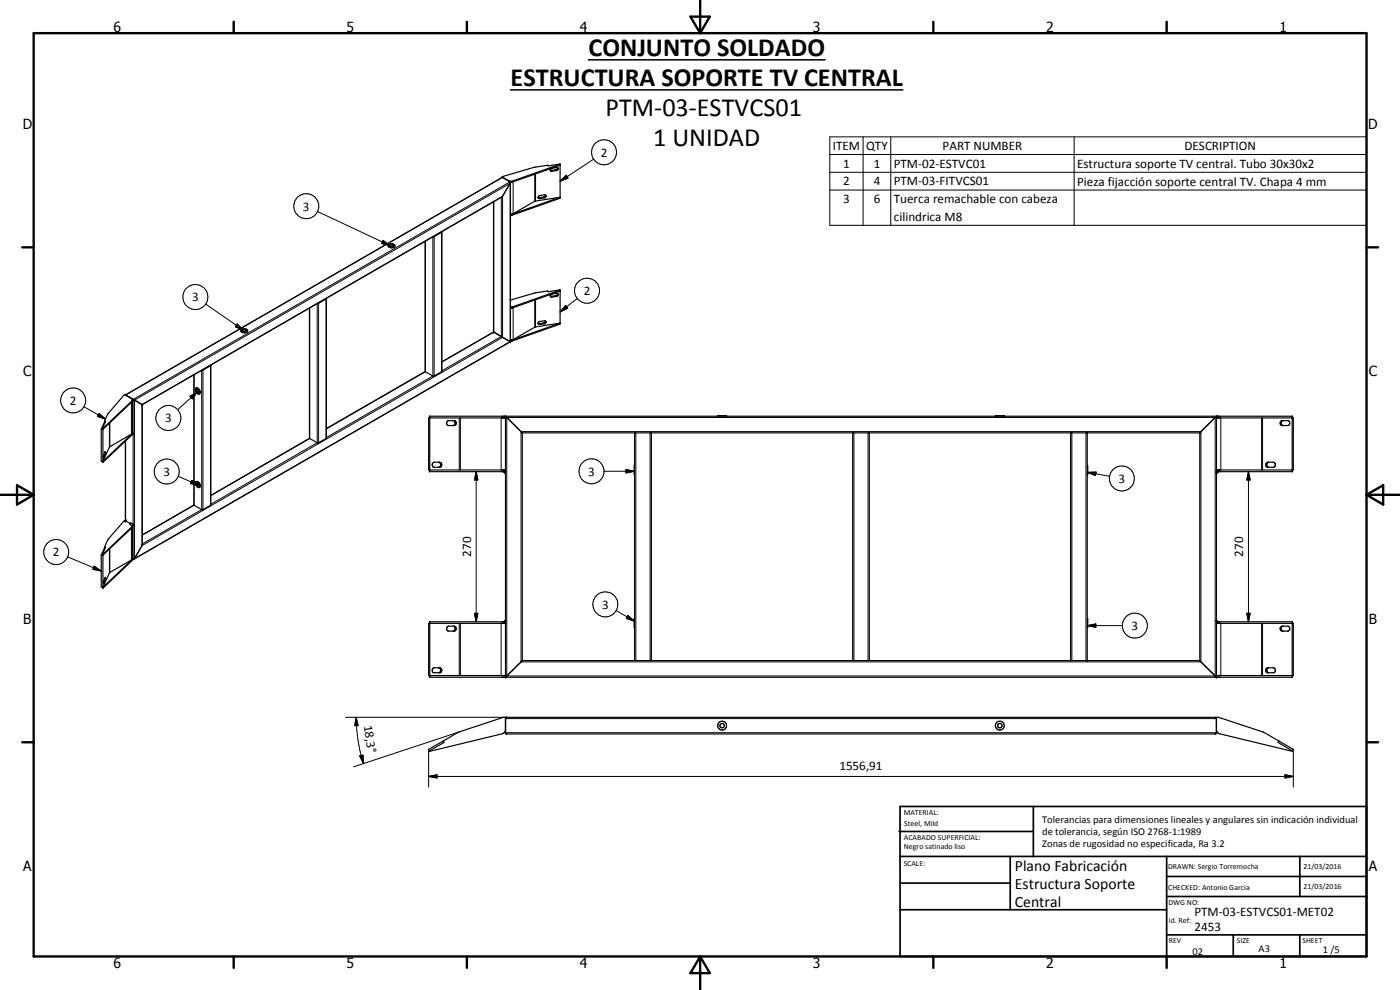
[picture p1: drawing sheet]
<svg xmlns="http://www.w3.org/2000/svg" width="420mm" height="297mm" viewBox="0 0 420 297" stroke-linecap="round" stroke-linejoin="round" font-family="sans-serif">
<g fill="none" stroke="#000" stroke-width=".35">
<path d="M150.7 53.3l2.5 1.4v47.8M150.7 53.3l-113.1 65.2M150.7 53.1l9.7-2.9 7.7-1v10.3l-14.9 5.1M150.7 53.1v.2M153.2 54.8l-2.5 4.3-108 62.3M161.6 58.9l1.8-.4a.47 .47 0 0 1 .5 .4 .47 .47 0 0 1-.5 .5l-1.7 .2-.2-.2zM163.8 58.6l-.4 .5-1.9 .1M165.3 50.6l2-.3a.49 .49 0 0 1 .2 .6 .49 .49 0 0 1-.5 .3l-1.7 .2-.2-.2zM167.4 50.3l-.6 .6-1.7 .1M168.1 49.6l-14.9 5.1M168.1 49.3l-14.3 5h-1l-2.1-1.2M116.5 73.7v.1"/>
<path d="M117.1 73.5l.9 .1a.42 .42 0 0 1-.5 .4 .42 .42 0 0 1-.4-.5zM118.5 73.7a1.17 1.17 0 0 1-2 0M118.5 73.7a1.17 1.17 0 0 0-2 0M118.5 73.7v.1M127.6 72.4v39.1M132.6 69.5v42l-2.5 1.4-2.5-1.4M132.6 69.6l-2.6 1.4M148.1 60.6v39M153.3 64.6l-.1 .1M153.4 64.6l-.2 .3M153.8 64.2l6.7-3.8 7.6-1.2zM153.8 64.2l-.6 .1"/>
<path d="M72.4 99a1.15 1.15 0 0 1 1.9 .4 1.15 1.15 0 0 1-2-.3zM72.9 99.1h.9a.42 .42 0 0 1-.5 .4 .42 .42 0 0 1-.4-.4zM92.9 92.5v39M97.9 89.5v42l-2.4 1.4-2.6-1.4M97.9 89.7l-2.6 1.4M148.1 99.6h.1M148.1 99.6l-15.5 8.9M148.2 99.6v.1M148.2 99.7l5 2.8M153.2 90l7.2-2.1 7.7-.9v10.2l-14.9 5.2M153.2 92l.2 .1-.2 .1M161.6 96.7l1.8-.4h.2l.3 .3-.4 .5-1.5 .3-.5-.2z"/>
<path d="M163.8 96.4l-.6 .5-1.7 .1M165.3 88.4l1.7-.4a.48 .48 0 0 1 .6 .5 .48 .48 0 0 1-.6 .4l-1.7 .2-.2-.2zM167.4 88.1l-.4 .5-1.5 .3-.4-.1M168.1 87.3l-14.9 5.2M168.1 87l-14.8 5.2M37.7 118.5l5 2.9M58.8 116.5a1.15 1.15 0 0 1 1.1 1.7M58.9 116.4a1.1 1.1 0 0 0-.1 1.2 1.1 1.1 0 0 0 1.1 .6M59.1 116.9a.54 .54 0 0 1 .5 .3 .54 .54 0 0 1-.1 .6l-.5-.5zM59.8 118.2h.1M63.2 109.6h.1M63.3 109.6l-2.7 1.5"/>
<path d="M63.3 109.6v41.9l-2.6 1.5-2.5-1.4v-39.1M127.6 111.5l-29.7 17.1M153.2 102.5l-113 65.3M153.8 102l6.8-3.9 7.5-1.2zM153.8 102l-.6 .1M30.4 128.8h.5M30.4 128.8v9.5l.5 .1M30.8 128.5l.1 .3M30.8 128.5h.1M30.9 128.5v10.2M30.9 138.4v.3M31.4 126.4l1-2.2 5.1-5.8 2.2 1.5 .1 10.3"/>
<path d="M31.4 126.7l-1 2.1M31.4 126.4h.3l-.9 2.1M31.4 126.4v.3M31.4 126.7h.2M31.5 135.6l.2 .1-.1 .7-.5 .9v-.7zM37.6 132.3v23.8M39.7 120l-8.8 8.5M39.8 129.8l-.4 .5-6.4 3.7-2.1 4.4M39.8 120.3l-8.9 8.5M39.8 130.2l-8.9 8.5M40 130h-.3l-8.8 8.4M40 130v.3l-.3-.1"/>
<path d="M40 130l-.2 .2M42.7 121.4h.1M42.7 121.4v42.1l-2.6 4.3M92.9 131.5l-29.6 17.1M128.9 125.4v-.5h259v.5M129 124.9v16.6M129.9 138.9l.4-.2h1.6a.8 .8 0 0 1 .7 .7 .8 .8 0 0 1-.5 .8h-1.9a.85 .85 0 0 1-.3-1.3zM131.6 138.7a.8 .8 0 0 1 .7 .7 .8 .8 0 0 1-.5 .8M134.2 126.4l.5-.2h1.6a.77 .77 0 0 1 .6 .7 .77 .77 0 0 1-.5 .8l-2-.1-.4-.6zM135.9 126.2a.77 .77 0 0 1 .7 .7 .77 .77 0 0 1-.5 .8M151.7 124.9v78.3M151.7 125.4h-23.1v15.6h23.1"/>
<path d="M151.8 124.9l4.9 5M156.7 129.9h203.4M156.7 129.9v68.3M190.4 129.9v68.3M190.4 139.8v2.7M195.5 129.9v68.3M215.4 124.9h2.6M255.9 129.9v68.3M260.9 129.9v68.3M298.7 124.9h2.7M321.3 129.9v68.3M326.3 129.9v68.3"/>
<path d="M326.3 139.8v2.7M365 124.9l-4.9 4.9v68.4M365.1 124.9v78.3M365.1 125.4h23v15.6h-23M379.9 139.1l.6-.4h1.6a.8 .8 0 0 1 .7 .7 .8 .8 0 0 1-.5 .8h-2l-.4-.4zM380.8 138.7a.8 .8 0 0 0-.6 .7 .8 .8 0 0 0 .4 .8M384.4 126.4l.4-.2h1.6a.78 .78 0 0 1 .7 .7 .78 .78 0 0 1-.5 .8l-2.1-.1-.3-.4zM385.2 126.2a.77 .77 0 0 0-.7 .7 .77 .77 0 0 0 .5 .8M387.8 124.9v16.6M37.6 156.2l-.4 .2-4.7 5.4-1.1 2.3M37.9 156.4l1.2 .7M37.9 156.1l-.2-.1-.2 .5h.1"/>
<path d="M37.9 156.1l-.3 .4M37.9 156.4l-.3 .1M37.9 156.1v.3M39.8 158l-8.9 8.6M40 157.3l-.3 .5M40 157.3l-.8-.5-.3 .5 .8 .5M58.2 151.5l-15.5 9M58.8 144.5a1.15 1.15 0 0 1 1.1 1.7M58.9 144.5a1.1 1.1 0 0 0-.1 1.2 1.1 1.1 0 0 0 1.1 .5M59.1 144.9a.54 .54 0 0 1 .5 .4 .54 .54 0 0 1-.1 .5l-.5-.5zM59.8 146.2h.1M128.9 141v.5h22.8"/>
<path d="M151.2 141.5l.5 .5M365.5 141.5l-.4 .5M387.9 141v.5h-22.8M30.4 166.5v9.6l.5 .1M30.4 166.5l.5 .1M30.8 166.2l.1 .4M30.8 166.2l.1 .1M30.9 166.3v10.2M30.9 166.3l8.9-8.6-.1 10.4-8.8 8.4M30.9 176.2v.3M31.4 164.4l-1 2.1M31.4 164.1v.3"/>
<path d="M31.4 164.1l.3 .1-.9 2M31.4 164.4l.2 .1M31.5 173.3a.55 .55 0 0 1 0 .9l-.4 .9v-.7zM31.6 173.2h.1M39.7 167.9l-6.7 3.8-2.1 4.5M39.7 167.8l-8.8 8.4M39.8 167.6l-.1 .2M40.1 167.8l-.3-.1-.1 .2M129 186.6v16.6M134.2 188.1l.3-.2h1.9a.81 .81 0 0 1 .5 .7 .81 .81 0 0 1-.5 .8l-2-.1-.4-.7zM136.1 187.9a.79 .79 0 0 1 .5 .7 .79 .79 0 0 1-.5 .8M151.7 187h-23.1v15.7h23.1"/>
<path d="M151.7 186.6h-22.8v.4M151.7 186.1l-.5 .5M156.7 198.2l-4.9 5M156.7 198.2h203.4M190.4 185.6v2.7M326.3 185.6v2.7M360.1 198.2l4.9 5M365.1 187h23v15.7h-23M365.1 186.6h22.8v.4M365.1 186.1l.4 .5M384.4 188.1l.3-.2h1.9a.84 .84 0 0 1 0 1.5l-2.1-.1-.3-.5zM385 187.9a.81 .81 0 0 0-.5 .7 .81 .81 0 0 0 .5 .8"/>
<path d="M387.8 186.6v16.6M128.9 202.7v.5h259v-.5M129.9 200.6l.4-.2h1.6a.77 .77 0 0 1 .7 .6 .77 .77 0 0 1-.5 .8l-2.2-.1-.2-.6zM131.6 200.4a.77 .77 0 0 1 .7 .6 .77 .77 0 0 1-.5 .8M151.3 219.8h.4M151.7 219.8v-4.6h-.6l-13.6 4.5-4.5 2.6M151.7 215.6l.4-.4h212.6l.4 .4M151.7 219.8l.3 .4h212.8l.3-.4M151.7 219.1l-.2 .5-.8 .6-21.8 5.1M365.1 219.8v-4.6h.6l13.3 4.4 4.8 2.7M365.1 219.1l.3 .7 .7 .4 21.8 5.1M365.1 219.8h.4"/>
<path d="M380.2 200.4h1.9a.77 .77 0 0 1 .6 .6 .77 .77 0 0 1-.4 .8h-2a.81 .81 0 0 1-.1-1.4zM380.8 200.4a.77 .77 0 0 0-.6 .6 .77 .77 0 0 0 .4 .8M133 222.3l-4.4 2.5 .3 .5M133 222.3l.3 .5-4.4 2.5M383.8 222.3l4.3 2.5-.2 .5M383.8 222.3l-.2 .5 4.3 2.5"/>
<circle cx="216.7" cy="217.7" r=".68"/>
<circle cx="216.7" cy="217.7" r="1.34"/>
<circle cx="300" cy="217.7" r=".67"/>
<circle cx="300.1" cy="217.7" r="1.35"/>
</g>
<g fill="#000">
<circle cx="148.1" cy="99.6" r=".18"/>
<circle cx="153.2" cy="102.5" r=".18"/>
<circle cx="31.1" cy="137.3" r=".18"/>
<circle cx="42.7" cy="121.4" r=".18"/>
<circle cx="151.7" cy="125.4" r=".18"/>
<circle cx="151.7" cy="124.9" r=".18"/>
<circle cx="298.7" cy="124.8" r=".18"/>
<circle cx="326.3" cy="129.9" r=".18"/>
<circle cx="365.1" cy="125.4" r=".18"/>
<circle cx="365.1" cy="124.9" r=".18"/>
<circle cx="151.7" cy="141" r=".18"/>
<circle cx="365.1" cy="141" r=".18"/>
<circle cx="151.7" cy="187" r=".18"/>
<circle cx="326.3" cy="198.2" r=".18"/>
<circle cx="365.1" cy="187" r=".18"/>
<circle cx="151.7" cy="202.7" r=".18"/>
<circle cx="151.7" cy="203.2" r=".18"/>
<circle cx="365.1" cy="202.7" r=".18"/>
<circle cx="365.1" cy="203.2" r=".18"/>
</g>
<g fill="none" stroke="#000" stroke-width=".3">
<path d="M150.4 59.2v41.8l-17.8 10.3M150.8 53.2l-113.1 65.3M153.1 54.5l-113.1 65.3v48M153.8 54.3v.3M154 54.6v9.5M160.5 52.3v8.1M160.7 52.2v8.1M161.9 59.3l.1 .3M163.2 59.1l.2 .3M165.5 51.1l.1 .3M166.8 50.9l.2 .3M168.1 54.4l1.9-1.8 .5 .8z"/>
<path d="M178.2 47.8l-10.1 6.6M249 41.1h161.1v26.5h-161.1zM249 46.4h161.1M249 51.7h161.1M249 57h161.1M259 41.1v26.5M267.3 41.1v26.5M322.4 41.1v26.5M95.3 63.5l21.7 10.2M115 72.1l2 1.6-2.5-.6zM116.5 73.8l.7 .5h.7l.6-.5M127.7 72.4v39.1l-29.8 17.2"/>
<path d="M129.9 71.1v41.7l-32 18.5M130.3 71v41.8M132.5 69.7v41.8M148.2 60.5v39.2l-15.6 8.9M153.8 64.2v.3M61.7 91.2l11.3 7.8M71.2 97.2l1.8 1.8-2.4-1zM72.3 99.3a1.21 1.21 0 0 0 2 0M93 92.4v39.2l-29.7 17.1M95.2 91.1v41.7l-31.9 18.5M95.6 91v41.8M97.9 89.7v41.9"/>
<path d="M153.8 92.1v.3M154 92.3v9.6M160.5 90v8.2M160.7 90v8.1M161.9 97.1l.1 .3M163.2 96.9l.2 .3M165.5 88.9l.1 .3M166.8 88.7l.2 .2M169.7 91.7l.7 .8-2.3 1.1zM173.3 89.5l-5.2 4.1M57 118.9l2.2-1.3-1.5 2.1zM58.2 112.4v39.2l-15.5 9"/>
<path d="M58.9 116.4a1.13 1.13 0 0 1 1 1.8M59.2 117.6l-5.9 5.3M60.5 111.1v41.8l-17.8 10.3M60.9 111v41.9M63.2 109.7v41.9M153.8 102v.3M25.2 122l6.5 3.7M29.7 124.1l2 1.6-2.5-.8zM31 137.2h.2M31.1 136.4l.4 .1M32.8 127v7.2M33 126.8v7.2"/>
<path d="M37.7 132.2v23.8M39.4 120.7v9.6M39.6 120.3v.3M39.6 130.2v.3M40.4 120.1l112.7-65.1v47.5l-112.7 65.1zM42.6 121.4l108.2-62.5v42.3l-108.2 62.5zM137.8 125.4v15.6M138.2 125.4v15.6M150.4 125.4v15.6M150.7 124.9v.5M152.1 125.3h212.6v77.5h-212.6zM156.4 129.5h204v69.1h-204z"/>
<path d="M190.8 129.9v68.3M195.1 129.9v68.3M256.3 129.9v68.3M260.5 129.9v68.3M321.7 129.9v68.3M325.9 129.9v68.3M366.1 124.9v.5M366.4 125.4v15.6M378.6 125.4v15.6M378.9 125.4v15.6M39.4 158.5v9.5M39.6 158v.3"/>
<path d="M53.5 142.9l6.2 2.7M57.6 144.1l2.1 1.5-2.5-.5zM58.9 144.5a1.13 1.13 0 0 1 1 1.7M142.9 141.5l.5 2.5h-1zM142.9 141.5v45.1M150.7 141v.5M151.2 141.5h.5v.5zM181.3 141.4h9.1M187.9 140.9l2.5 .5-2.5 .5zM326.4 141.7l2.6-.1-.3 1.1zM326.4 141.7l6.6 1.2M365.1 141.5h.4l-.4 .5z"/>
<path d="M366.1 141v.5M374.7 141.5l.5 2.5h-1zM374.7 141.5v45.1M20.3 167.1l10.1 4.2M28.3 169.9l2.1 1.4-2.5-.5zM31 175h.2M31.1 174.2h.4M32.8 164.7v7.2M33 164.6v7.1M39.6 167.9v.3M137.8 187v15.7M138.2 187v15.7"/>
<path d="M142.4 184h1l-.5 2.6zM150.4 187v15.7M150.7 186.6v.4M151.2 186.6l.5-.5v.5zM151.7 186.1v.5h-.5zM184.9 183.2l5.5 3.2M188.5 184.7l1.9 1.7-2.5-.9zM326.4 187.7l2.5-.5v1zM326.4 187.7h10.4M365.1 186.1l.4 .5h-.4zM366.1 186.6v.4M366.4 187v15.7"/>
<path d="M374.2 184h1l-.5 2.6zM378.6 187v15.7M378.9 187v15.7M103.7 215.2h48.4M106.9 215.2l.6 2.5h-1zM106.9 215.2a46.4 46.4 0 0 0 2.2 13.9M137.7 219.6l-31.6 10.5M150.7 202.7v.5M151.7 219.8h213.4M151.7 215.6h213.4M366.1 202.7v.5M107.9 226.8l1-.2 .2 2.5z"/>
<path d="M128.6 233l2.5-.5v.9zM128.6 233h259.5M128.6 224.8v11.3M385.6 232.5l2.5 .5-2.5 .4zM388.1 224.8v11.3"/>
<circle cx="181.3" cy="45.7" r="3.7"/>
<circle cx="91.9" cy="61.9" r="3.8"/>
<circle cx="58.6" cy="89.1" r="3.7"/>
<circle cx="176.2" cy="87.2" r="3.8"/>
<circle cx="22" cy="120.1" r="3.8"/>
<circle cx="50.5" cy="125.4" r="3.7"/>
<circle cx="50" cy="141.5" r="3.7"/>
<circle cx="177.5" cy="141.4" r="3.8"/>
<circle cx="336.7" cy="143.6" r="3.7"/>
<circle cx="16.9" cy="165.6" r="3.8"/>
<circle cx="181.7" cy="181.4" r="3.7"/>
<circle cx="340.6" cy="187.7" r="3.7"/>
</g>
<path d="M176.6 17.9h71M153.2 27h117.8" fill="none" stroke="#000" stroke-width=".46"/>
<g fill="#000">
<path d="M168.1 54.4l1.9-1.8 .5 .8zM115 72.1l2 1.6-2.5-.6zM71.2 97.2l1.8 1.8-2.4-1zM169.7 91.7l.7 .8-2.3 1.1zM57 118.9l2.2-1.3-1.5 2.1zM29.7 124.1l2 1.6-2.5-.8zM57.6 144.1l2.1 1.5-2.5-.5zM142.9 141.5l.5 2.5h-1zM151.2 141.5h.5v.5zM187.9 140.9l2.5 .5-2.5 .5zM326.4 141.7l2.6-.1-.3 1.1zM365.1 141.5h.4l-.4 .5z"/>
<path d="M374.7 141.5l.5 2.5h-1zM28.3 169.9l2.1 1.4-2.5-.5zM142.4 184h1l-.5 2.6zM151.2 186.6l.5-.5v.5zM188.5 184.7l1.9 1.7-2.5-.9zM326.4 187.7l2.5-.5v1zM365.1 186.1l.4 .5h-.4zM374.2 184h1l-.5 2.6zM106.9 215.2l.6 2.5h-1zM107.9 226.8l1-.2 .2 2.5zM128.6 233l2.5-.5v.9zM385.6 232.5l2.5 .5-2.5 .4z"/>
</g>
<g fill="none" stroke="#000" stroke-width=".71">
<path d="M10.1 9.9h400v277.1h-400zM70.1 6.5v3.4M140.1 6.5v3.4M207.2 5h5.8l-2.9 4.9zM210.1 0v9.9M280.1 6.5v3.4M350.1 6.5v3.4M6.7 74.2h3.4M410.1 74.2h3.5M.1 148.5h10M5.1 145.6l5 2.9-5 2.9zM410.1 148.5h10"/>
<path d="M410.1 148.5l5-2.9v5.8zM6.7 222.7h3.4M410.1 222.7h3.5M70.1 287v3.4M140.1 287v3.4M210.1 287v10M210.1 287l2.9 5h-5.8zM280.1 287v3.4M350.1 287v3.4"/>
</g>
<g fill="none" stroke="#000" stroke-width=".51">
<path d="M269.8 249.5h40.3M270.1 242h140v45h-140zM270.1 257h140M303.2 257v16M310.1 242v15M350.1 257v30M390.1 257v12M270.1 265h33.1M270.1 273h80M350.1 269h60M350.1 263h60M350.1 280.5h60"/>
<path d="M370.1 280.5v6.5M390.1 280.5v6.5"/>
</g>
<g font-size="7.9">
<text x="176.6" y="16.8">CONJUNTO SOLDADO</text>
<text x="153.2" y="25.9">ESTRUCTURA SOPORTE TV CENTRAL</text>
<text x="181.7" y="34.8">PTM-03-ESTVCS01</text>
<text x="196" y="43.9">1 UNIDAD</text>
</g>
<g font-size="4.7">
<text x="304.6" y="261.2">Plano Fabricación</text>
<text x="304.6" y="266.6">Estructura Soporte</text>
<text x="304.6" y="272">Central</text>
</g>
<g font-size="4.2">
<text x="34" y="9.6">6</text>
<text x="104" y="9.6">5</text>
<text x="174" y="9.6">4</text>
<text x="244" y="9.6">3</text>
<text x="314" y="9.6">2</text>
<text x="384" y="9.6">1</text>
<text x="6.8" y="38.7">D</text>
<text x="410.6" y="38.7">D</text>
<text x="7" y="112.9">C</text>
<text x="410.8" y="112.9">C</text>
<text x="7" y="187.1">B</text>
<text x="410.8" y="187.1">B</text>
<text x="7" y="261.4">A</text>
<text x="410.8" y="261.4">A</text>
<text x="34" y="290.4">6</text>
<text x="104" y="290.4">5</text>
<text x="174" y="290.4">4</text>
<text x="244" y="290.4">3</text>
<text x="314" y="290.4">2</text>
<text x="384" y="290.4">1</text>
</g>
<g font-size="3.9">
<text x="180.3" y="47">2</text>
<text x="249.9" y="45">ITEM</text>
<text x="260" y="45">QTY</text>
<text x="282.9" y="45">PART NUMBER</text>
<text x="355.5" y="45">DESCRIPTION</text>
<text x="253.1" y="50.3">1</text>
<text x="262.2" y="50.3">1</text>
<text x="268.2" y="50.3">PTM-02-ESTVC01</text>
<text x="323.2" y="50.4">Estructura soporte TV central. Tubo 30x30x2</text>
<text x="253.1" y="55.6">2</text>
<text x="262.2" y="55.6">4</text>
<text x="268.2" y="55.6">PTM-03-FITVCS01</text>
<text x="323.2" y="55.7">Pieza fijacción soporte central TV. Chapa 4 mm</text>
<text x="90.9" y="63.2">3</text>
<text x="253.1" y="60.9">3</text>
<text x="262.2" y="60.9">6</text>
<text x="268.2" y="61">Tuerca remachable con cabeza</text>
<text x="268.2" y="66.3">cilindrica M8</text>
<text x="175.2" y="88.5">2</text>
<text x="57.6" y="90.4">3</text>
<text x="21" y="121.5">2</text>
<text x="49.6" y="126.7">3</text>
<text x="49.1" y="142.8">3</text>
<text x="176.5" y="142.7">3</text>
<text x="335.7" y="144.9">3</text>
<text x="15.9" y="166.9">2</text>
<text x="141.4" y="167" transform="rotate(-90 141.4 167)">270</text>
<text x="373.1" y="167" transform="rotate(-90 373.1 167)">270</text>
<text x="180.7" y="182.6">3</text>
<text x="339.6" y="189">3</text>
<text x="109.2" y="217.8" transform="rotate(81 109.2 217.8)">18,3°</text>
<text x="251.9" y="230.9">1556,91</text>
<text x="358.5" y="275">PTM-03-ESTVCS01-MET02</text>
<text x="358.5" y="279.4">2453</text>
</g>
<g font-size="3.1">
<text x="312.7" y="246.8">Tolerancias para dimensiones lineales y angulares sin indicación individual</text>
<text x="312.7" y="250.4">de tolerancia, según ISO 2768-1:1989</text>
<text x="312.7" y="254">Zonas de rugosidad no especificada, Ra 3.2</text>
<text x="357.9" y="286.4">02</text>
<text x="377.7" y="285.6">A3</text>
<text x="397" y="285.9">1 /5</text>
</g>
<g font-size="2.4">
<text x="271.2" y="244.4">MATERIAL:</text>
<text x="271.3" y="252">ACABADO SUPERFICIAL:</text>
<text x="271.4" y="247.9">Steel, Mild</text>
<text x="271.3" y="254.6">Negro satinado liso</text>
<text x="271.2" y="259.7">SCALE:</text>
<text x="350.6" y="260.8">DRAWN: Sergio Torremocha</text>
<text x="391.2" y="260.6">21/03/2016</text>
<text x="350.6" y="267">CHECKED: Antonio Garcia</text>
<text x="391.2" y="266.7">21/03/2016</text>
<text x="350.6" y="271.4">DWG NO:</text>
<text x="350.8" y="276.9">Id. Ref:</text>
<text x="350.8" y="282.8">REV</text>
<text x="371.2" y="282.9">SIZE</text>
<text x="390.9" y="282.9">SHEET</text>
</g>
</svg>
